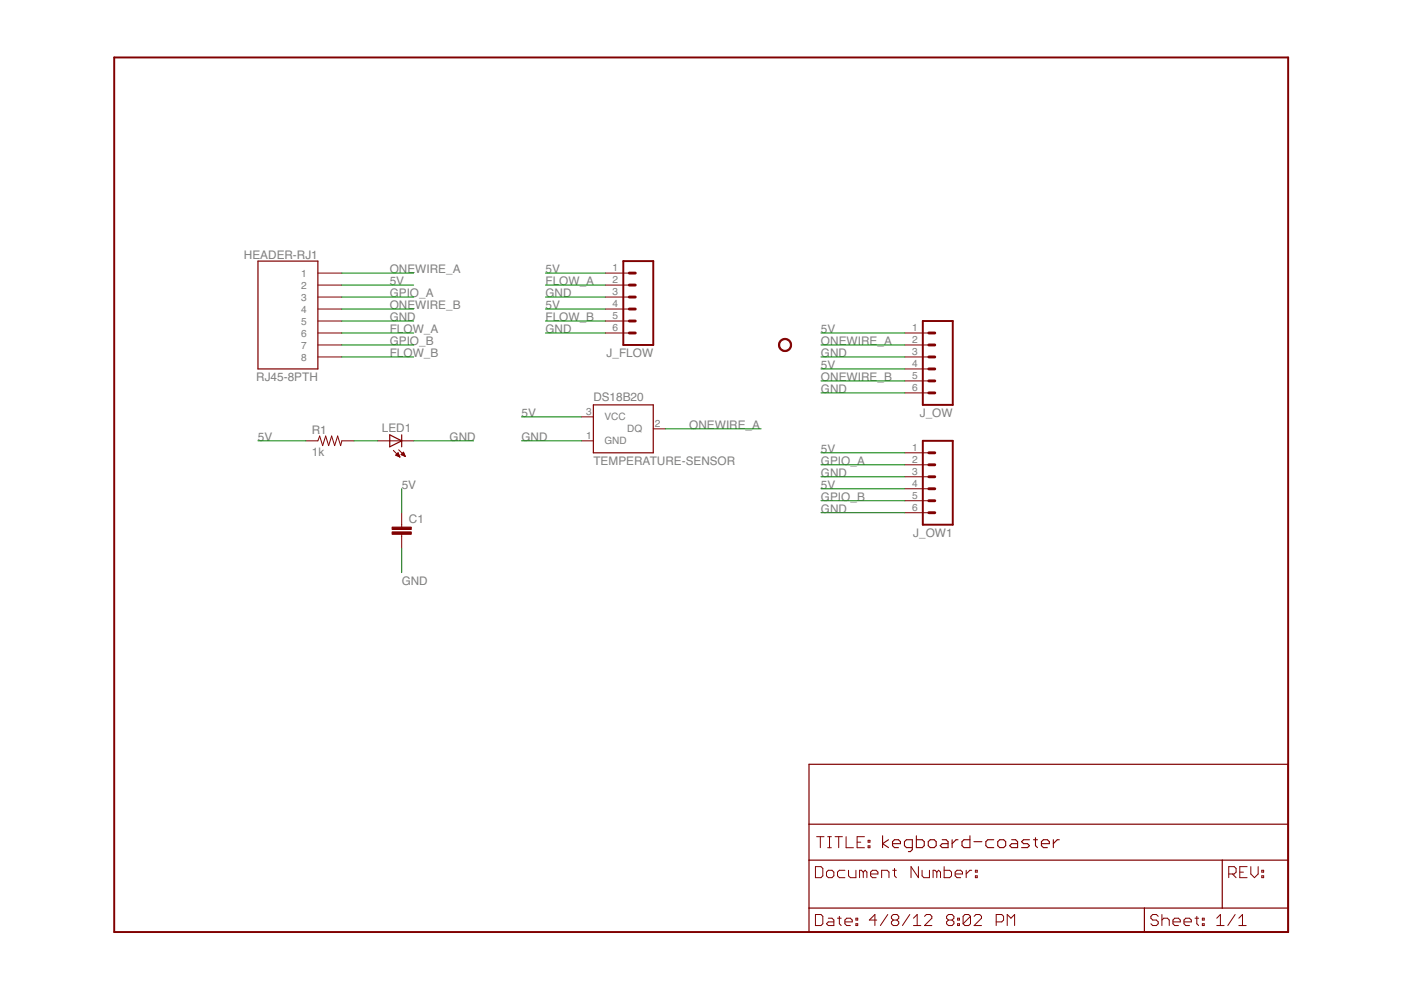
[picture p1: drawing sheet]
<svg xmlns="http://www.w3.org/2000/svg" width="594mm" height="420mm" viewBox="0 0 594 420" stroke-linecap="round" stroke-linejoin="round" font-family="sans-serif">
<g fill="#800000" stroke="#800000" stroke-width=".83">
<path d="M48.4 24.4h497.8z"/>
<path d="M546.2 24.4v370.8z"/>
<path d="M48.4 24.4v370.8z"/>
<path d="M48.4 395.2h497.8z"/>
<path d="M264.3 110.7h12.7z"/>
<path d="M277 110.7v35.6z"/>
<path d="M264.3 110.7v35.6z"/>
<path d="M264.3 146.3h12.7z"/>
<path d="M391.3 136.1h12.7z"/>
<path d="M404 136.1v35.6z"/>
<path d="M391.3 136.1v35.6z"/>
<path d="M391.3 171.7h12.7z"/>
<path d="M391.3 186.9h12.7z"/>
<path d="M404 186.9v35.6z"/>
<path d="M391.3 186.9v35.6z"/>
<path d="M391.3 222.5h12.7z"/>
</g>
<g fill="#800000" stroke="#800000" stroke-width=".51">
<path d="M343 395.2h142.3z"/>
<path d="M518.3 364.7h27.9z"/>
<path d="M343 385v10.2z"/>
<path d="M343 385h142.3z"/>
<path d="M343 364.7v20.3z"/>
<path d="M546.2 364.7v20.3z"/>
<path d="M485.3 385v10.2z"/>
<path d="M485.3 385h33z"/>
<path d="M485.3 395.2h60.9z"/>
<path d="M518.3 364.7v20.3z"/>
<path d="M343 364.7h175.3z"/>
<path d="M518.3 385h27.9z"/>
<path d="M546.2 385v10.2z"/>
<path d="M343 349.4v15.3z"/>
<path d="M343 324h203.2z"/>
<path d="M546.2 324v25.4z"/>
<path d="M343 349.4h203.2z"/>
<path d="M343 324v25.4z"/>
<path d="M546.2 349.4v15.3z"/>
<path d="M109.4 156.4h25.4z"/>
<path d="M109.4 110.7v45.7z"/>
<path d="M109.4 110.7h25.4z"/>
<path d="M134.8 110.7v45.7z"/>
<path d="M165.3 184.4l5 2.5z"/>
<path d="M165.3 189.4l5-2.5z"/>
<path d="M170.3 184.4v2.5z"/>
<path d="M170.3 186.9v2.5z"/>
<path d="M165.3 184.4v2.5z"/>
<path d="M165.3 186.9v2.5z"/>
<path d="M251.6 171.7h25.4z"/>
<path d="M277 171.7v20.3z"/>
<path d="M251.6 192h25.4z"/>
<path d="M251.6 171.7v20.3z"/>
</g>
<g fill="#800000" stroke="#800000" stroke-width=".42">
<path d="M345.8 387.7v4.7z"/>
<path d="M345.8 392.4h2.3z"/>
<path d="M348.1 392.4l.8-.8z"/>
<path d="M348.9 388.5v3.1z"/>
<path d="M348.1 387.7l.8 .8z"/>
<path d="M345.8 387.7h2.3z"/>
<path d="M351.2 389.3h1.6z"/>
<path d="M352.8 389.3l.8 .8z"/>
<path d="M353.6 390.1v2.3z"/>
<path d="M351.2 392.4h2.4z"/>
<path d="M350.5 391.6l.7 .8z"/>
<path d="M350.5 391.6l.7-.7z"/>
<path d="M351.2 390.9h2.4z"/>
<path d="M355.9 388.5v3.1z"/>
<path d="M355.9 391.6l.8 .8z"/>
<path d="M355.1 389.3h1.6z"/>
<path d="M359 392.4h1.6z"/>
<path d="M358.3 391.6l.7 .8z"/>
<path d="M358.3 390.1v1.5z"/>
<path d="M359 389.3l-.7 .8z"/>
<path d="M359 389.3h1.6z"/>
<path d="M360.6 389.3l.8 .8z"/>
<path d="M361.4 390.1v.8z"/>
<path d="M358.3 390.9h3.1z"/>
<path d="M362.9 389.3h.8z"/>
<path d="M363.7 389.3v.8z"/>
<path d="M362.9 390.1h.8z"/>
<path d="M362.9 389.3v.8z"/>
<path d="M362.9 391.6h.8z"/>
<path d="M363.7 391.6v.8z"/>
<path d="M362.9 392.4h.8z"/>
<path d="M362.9 391.6v.8z"/>
<path d="M371 387.7v4.7z"/>
<path d="M371 387.7l-2.4 2.4z"/>
<path d="M368.6 390.1h3.2z"/>
<path d="M376.4 387.7l-3.1 4.7z"/>
<path d="M378 388.5l.8-.8z"/>
<path d="M378.8 387.7h1.5z"/>
<path d="M380.3 387.7l.8 .8z"/>
<path d="M381.1 388.5v.8z"/>
<path d="M381.1 389.3l-.8 .8z"/>
<path d="M380.3 390.1l.8 .8z"/>
<path d="M381.1 390.9v.7z"/>
<path d="M381.1 391.6l-.8 .8z"/>
<path d="M378.8 392.4h1.5z"/>
<path d="M378 391.6l.8 .8z"/>
<path d="M378 390.9v.7z"/>
<path d="M378 390.9l.8-.8z"/>
<path d="M378 389.3l.8 .8z"/>
<path d="M378 388.5v.8z"/>
<path d="M378.8 390.1h1.5z"/>
<path d="M385.8 387.7l-3.1 4.7z"/>
<path d="M387.3 389.3l1.6-1.6z"/>
<path d="M388.9 387.7v4.7z"/>
<path d="M387.3 392.4h3.2z"/>
<path d="M392 392.4h3.1z"/>
<path d="M392 392.4l3.1-3.1z"/>
<path d="M395.1 388.5v.8z"/>
<path d="M394.4 387.7l.7 .8z"/>
<path d="M392.8 387.7h1.6z"/>
<path d="M392 388.5l.8-.8z"/>
<path d="M401.4 388.5l.8-.8z"/>
<path d="M402.2 387.7h1.5z"/>
<path d="M403.7 387.7l.8 .8z"/>
<path d="M404.5 388.5v.8z"/>
<path d="M403.7 390.1l.8-.8z"/>
<path d="M403.7 390.1l.8 .8z"/>
<path d="M404.5 390.9v.7z"/>
<path d="M403.7 392.4l.8-.8z"/>
<path d="M402.2 392.4h1.5z"/>
<path d="M401.4 391.6l.8 .8z"/>
<path d="M401.4 390.9v.7z"/>
<path d="M401.4 390.9l.8-.8z"/>
<path d="M401.4 389.3l.8 .8z"/>
<path d="M401.4 388.5v.8z"/>
<path d="M402.2 390.1h1.5z"/>
<path d="M406.1 389.3h.7z"/>
<path d="M406.8 389.3v.8z"/>
<path d="M406.1 390.1h.7z"/>
<path d="M406.1 389.3v.8z"/>
<path d="M406.1 391.6h.7z"/>
<path d="M406.8 391.6v.8z"/>
<path d="M406.1 392.4h.7z"/>
<path d="M406.1 391.6v.8z"/>
<path d="M408.4 388.5v3.1z"/>
<path d="M408.4 388.5l.8-.8z"/>
<path d="M409.2 387.7h1.5z"/>
<path d="M410.7 387.7l.8 .8z"/>
<path d="M411.5 388.5v3.1z"/>
<path d="M410.7 392.4l.8-.8z"/>
<path d="M409.2 392.4h1.5z"/>
<path d="M408.4 391.6l.8 .8z"/>
<path d="M408.4 391.6l3.1-3.1z"/>
<path d="M413.1 392.4h3.1z"/>
<path d="M413.1 392.4l3.1-3.1z"/>
<path d="M416.2 388.5v.8z"/>
<path d="M415.4 387.7l.8 .8z"/>
<path d="M413.9 387.7h1.5z"/>
<path d="M413.9 387.7l-.8 .8z"/>
<path d="M422.4 387.7v4.7z"/>
<path d="M422.4 387.7h2.4z"/>
<path d="M424.8 387.7l.8 .8z"/>
<path d="M425.6 388.5v1.6z"/>
<path d="M425.6 390.1l-.8 .8z"/>
<path d="M422.4 390.9h2.4z"/>
<path d="M427.1 387.7v4.7z"/>
<path d="M427.1 387.7l1.6 1.6z"/>
<path d="M428.7 389.3l1.5-1.6z"/>
<path d="M430.2 387.7v4.7z"/>
<path d="M490.3 387.7l.8 .8z"/>
<path d="M488.8 387.7h1.5z"/>
<path d="M488.8 387.7l-.8 .8z"/>
<path d="M488 388.5v.8z"/>
<path d="M488 389.3l.8 .8z"/>
<path d="M488.8 390.1h1.5z"/>
<path d="M490.3 390.1l.8 .8z"/>
<path d="M491.1 390.9v.7z"/>
<path d="M490.3 392.4l.8-.8z"/>
<path d="M488.8 392.4h1.5z"/>
<path d="M488 391.6l.8 .8z"/>
<path d="M492.7 387.7v4.7z"/>
<path d="M492.7 390.1l.8-.8z"/>
<path d="M493.5 389.3h1.5z"/>
<path d="M495 389.3l.8 .8z"/>
<path d="M495.8 390.1v2.3z"/>
<path d="M498.1 392.4h1.6z"/>
<path d="M497.4 391.6l.7 .8z"/>
<path d="M497.4 390.1v1.5z"/>
<path d="M498.1 389.3l-.7 .8z"/>
<path d="M498.1 389.3h1.6z"/>
<path d="M499.7 389.3l.8 .8z"/>
<path d="M500.5 390.1v.8z"/>
<path d="M497.4 390.9h3.1z"/>
<path d="M502.8 392.4h1.6z"/>
<path d="M502.1 391.6l.7 .8z"/>
<path d="M502.1 390.1v1.5z"/>
<path d="M502.8 389.3l-.7 .8z"/>
<path d="M502.8 389.3h1.6z"/>
<path d="M504.4 389.3l.8 .8z"/>
<path d="M505.2 390.1v.8z"/>
<path d="M502.1 390.9h3.1z"/>
<path d="M507.5 388.5v3.1z"/>
<path d="M507.5 391.6l.8 .8z"/>
<path d="M506.7 389.3h1.6z"/>
<path d="M509.8 389.3h.8z"/>
<path d="M510.6 389.3v.8z"/>
<path d="M509.8 390.1h.8z"/>
<path d="M509.8 389.3v.8z"/>
<path d="M509.8 391.6h.8z"/>
<path d="M510.6 391.6v.8z"/>
<path d="M509.8 392.4h.8z"/>
<path d="M509.8 391.6v.8z"/>
<path d="M517.5 387.7l-1.5 1.6z"/>
<path d="M517.5 387.7v4.7z"/>
<path d="M516 392.4h3.1z"/>
<path d="M523.7 387.7l-3.1 4.7z"/>
<path d="M526.9 387.7l-1.6 1.6z"/>
<path d="M526.9 387.7v4.7z"/>
<path d="M525.3 392.4h3.1z"/>
<path d="M521 367.4v4.7z"/>
<path d="M521 367.4h2.4z"/>
<path d="M523.4 367.4l.8 .8z"/>
<path d="M524.2 368.2v1.6z"/>
<path d="M524.2 369.8l-.8 .7z"/>
<path d="M521 370.5h2.4z"/>
<path d="M522.6 370.5l1.6 1.6z"/>
<path d="M525.7 367.4h3.1z"/>
<path d="M525.7 367.4v4.7z"/>
<path d="M525.7 372.1h3.1z"/>
<path d="M525.7 369.8h1.6z"/>
<path d="M530.4 367.4v3.1z"/>
<path d="M530.4 370.5l1.5 1.6z"/>
<path d="M533.5 370.5l-1.6 1.6z"/>
<path d="M533.5 367.4v3.1z"/>
<path d="M535.1 369h.7z"/>
<path d="M535.8 369v.8z"/>
<path d="M535.1 369.8h.7z"/>
<path d="M535.1 369v.8z"/>
<path d="M535.1 371.3h.7z"/>
<path d="M535.8 371.3v.8z"/>
<path d="M535.1 372.1h.7z"/>
<path d="M535.1 371.3v.8z"/>
<path d="M347.9 354.7v4.7z"/>
<path d="M346.3 354.7h3.1z"/>
<path d="M351 359.4h1.5z"/>
<path d="M351.7 354.7v4.7z"/>
<path d="M351 354.7h1.5z"/>
<path d="M355.6 354.7v4.7z"/>
<path d="M354.1 354.7h3.1z"/>
<path d="M358.8 354.7v4.7z"/>
<path d="M358.8 359.4h3.1z"/>
<path d="M363.5 354.7h3.1z"/>
<path d="M363.5 354.7v4.7z"/>
<path d="M363.5 359.4h3.1z"/>
<path d="M363.5 357.1h1.5z"/>
<path d="M368.1 356.3h.8z"/>
<path d="M368.9 356.3v.8z"/>
<path d="M368.1 357.1h.8z"/>
<path d="M368.1 356.3v.8z"/>
<path d="M368.1 358.6h.8z"/>
<path d="M368.9 358.6v.8z"/>
<path d="M368.1 359.4h.8z"/>
<path d="M368.1 358.6v.8z"/>
<path d="M345.8 367.4v4.7z"/>
<path d="M345.8 372.1h2.3z"/>
<path d="M348.1 372.1l.8-.8z"/>
<path d="M348.9 368.2v3.1z"/>
<path d="M348.1 367.4l.8 .8z"/>
<path d="M345.8 367.4h2.3z"/>
<path d="M351.2 372.1h1.6z"/>
<path d="M353.6 371.3l-.8 .8z"/>
<path d="M353.6 369.8v1.5z"/>
<path d="M352.8 369l.8 .8z"/>
<path d="M351.2 369h1.6z"/>
<path d="M351.2 369l-.7 .8z"/>
<path d="M350.5 369.8v1.5z"/>
<path d="M350.5 371.3l.7 .8z"/>
<path d="M355.9 369h2.4z"/>
<path d="M355.1 369.8l.8-.8z"/>
<path d="M355.1 369.8v1.5z"/>
<path d="M355.1 371.3l.8 .8z"/>
<path d="M355.9 372.1h2.4z"/>
<path d="M359.8 369v2.3z"/>
<path d="M359.8 371.3l.8 .8z"/>
<path d="M360.6 372.1h2.3z"/>
<path d="M362.9 369v3.1z"/>
<path d="M364.5 369v3.1z"/>
<path d="M364.5 369h.8z"/>
<path d="M365.3 369l.8 .8z"/>
<path d="M366.1 369.8v2.3z"/>
<path d="M366.1 369.8l.7-.8z"/>
<path d="M366.8 369l.8 .8z"/>
<path d="M367.6 369.8v2.3z"/>
<path d="M370 372.1h1.5z"/>
<path d="M369.2 371.3l.8 .8z"/>
<path d="M369.2 369.8v1.5z"/>
<path d="M369.2 369.8l.8-.8z"/>
<path d="M370 369h1.5z"/>
<path d="M371.5 369l.8 .8z"/>
<path d="M372.3 369.8v.7z"/>
<path d="M369.2 370.5h3.1z"/>
<path d="M373.8 369v3.1z"/>
<path d="M373.8 369h2.4z"/>
<path d="M376.2 369l.8 .8z"/>
<path d="M377 369.8v2.3z"/>
<path d="M379.3 368.2v3.1z"/>
<path d="M379.3 371.3l.8 .8z"/>
<path d="M378.5 369h1.6z"/>
<path d="M386.3 367.4v4.7z"/>
<path d="M386.3 367.4l3.1 4.7z"/>
<path d="M389.4 367.4v4.7z"/>
<path d="M391 369v2.3z"/>
<path d="M391 371.3l.8 .8z"/>
<path d="M391.8 372.1h2.3z"/>
<path d="M394.1 369v3.1z"/>
<path d="M395.7 369v3.1z"/>
<path d="M395.7 369h.8z"/>
<path d="M396.5 369l.7 .8z"/>
<path d="M397.2 369.8v2.3z"/>
<path d="M397.2 369.8l.8-.8z"/>
<path d="M398 369l.8 .8z"/>
<path d="M398.8 369.8v2.3z"/>
<path d="M400.3 367.4v4.7z"/>
<path d="M400.3 372.1h2.4z"/>
<path d="M402.7 372.1l.8-.8z"/>
<path d="M403.5 369.8v1.5z"/>
<path d="M402.7 369l.8 .8z"/>
<path d="M400.3 369h2.4z"/>
<path d="M405.8 372.1h1.6z"/>
<path d="M405 371.3l.8 .8z"/>
<path d="M405 369.8v1.5z"/>
<path d="M405 369.8l.8-.8z"/>
<path d="M405.8 369h1.6z"/>
<path d="M407.4 369l.7 .8z"/>
<path d="M408.1 369.8v.7z"/>
<path d="M405 370.5h3.1z"/>
<path d="M409.7 369v3.1z"/>
<path d="M409.7 370.5l1.6-1.5z"/>
<path d="M411.3 369h.8z"/>
<path d="M413.6 369h.8z"/>
<path d="M414.4 369v.8z"/>
<path d="M413.6 369.8h.8z"/>
<path d="M413.6 369v.8z"/>
<path d="M413.6 371.3h.8z"/>
<path d="M414.4 371.3v.8z"/>
<path d="M413.6 372.1h.8z"/>
<path d="M413.6 371.3v.8z"/>
<path d="M134.8 115.8h10.1z"/>
<path d="M134.8 120.9h10.1z"/>
<path d="M134.8 125.9h10.1z"/>
<path d="M134.8 131h10.1z"/>
<path d="M134.8 151.3h10.1z"/>
<path d="M134.8 146.3h10.1z"/>
<path d="M134.8 141.2h10.1z"/>
<path d="M134.8 136.1h10.1z"/>
<path d="M170.3 186.9h5.1z"/>
<path d="M160.2 186.9h5.1z"/>
<path d="M165.3 186.9h5z"/>
<path d="M166.8 191l2.8 2.8z"/>
<path d="M169.1 190.7l2.8 2.8z"/>
<path d="M167.8 193l1.8 .8z"/>
<path d="M167.8 193l1-1z"/>
<path d="M168.8 192l.8 1.8z"/>
<path d="M168.8 193.4h.6z"/>
<path d="M168.2 193.2h1.1z"/>
<path d="M167.9 192.9h1.3z"/>
<path d="M168.2 192.6h.9z"/>
<path d="M168.4 192.3h.6z"/>
<path d="M170.1 192.7l1.8 .8z"/>
<path d="M171.1 191.7l-1 1z"/>
<path d="M171.1 191.7l.8 1.8z"/>
<path d="M171.1 193.2h.6z"/>
<path d="M170.4 192.9h1.2z"/>
<path d="M170.2 192.6h1.3z"/>
<path d="M170.5 192.3h.9z"/>
<path d="M170.8 192.1h.4z"/>
<path d="M144.9 186.9h5.1z"/>
<path d="M129.7 186.9h5.1z"/>
<path d="M135.6 184.9l-.8 2z"/>
<path d="M135.6 184.9l1.2 4z"/>
<path d="M138.1 184.9l-1.3 4z"/>
<path d="M138.1 184.9l1.3 4z"/>
<path d="M140.6 184.9l-1.2 4z"/>
<path d="M140.6 184.9l1.3 4z"/>
<path d="M143.2 184.9l-1.3 4z"/>
<path d="M143.2 184.9l1.2 4z"/>
<path d="M144.9 186.9l-.5 2z"/>
<path d="M256.7 115.8h10.1z"/>
<path d="M256.7 120.9h10.1z"/>
<path d="M256.7 125.9h10.1z"/>
<path d="M256.7 131h10.1z"/>
<path d="M256.7 136.1h10.1z"/>
<path d="M256.7 141.2h10.1z"/>
<path d="M383.7 141.2h10.1z"/>
<path d="M383.7 146.3h10.1z"/>
<path d="M383.7 151.3h10.1z"/>
<path d="M383.7 156.4h10.1z"/>
<path d="M383.7 161.5h10.1z"/>
<path d="M383.7 166.6h10.1z"/>
<path d="M383.7 192h10.1z"/>
<path d="M383.7 197.1h10.1z"/>
<path d="M383.7 202.1h10.1z"/>
<path d="M383.7 207.2h10.1z"/>
<path d="M383.7 212.3h10.1z"/>
<path d="M383.7 217.4h10.1z"/>
<path d="M170.3 217.4v5.1z"/>
<path d="M170.3 227.5v5.1z"/>
<path d="M170.3 222.5v1z"/>
<path d="M170.3 226.5v1z"/>
<path d="M246.5 176.7h5.1z"/>
<path d="M246.5 186.9h5.1z"/>
<path d="M277 181.8h5.1z"/>
<path d="M330.8 144.4a2.79 2.79 0 0 1 4.4 .3 2.79 2.79 0 0 1-1.5 4.2 2.79 2.79 0 0 1-3.6-2.6h.5a2.28 2.28 0 0 1 3.3-2.1 2.28 2.28 0 0 1 .4 3.8 2.28 2.28 0 0 1-3.7-1.3v-.4h-.5z" fill-rule="evenodd"/>
</g>
<g fill="#800000" stroke="#800000" stroke-width=".47">
<path d="M374.2 354.4v5z"/>
<path d="M374.2 357.7l2.6 1.7z"/>
<path d="M374.2 357.7l2.6-1.7z"/>
<path d="M379.3 359.4h1.7z"/>
<path d="M378.5 358.5l.8 .9z"/>
<path d="M378.5 356.8v1.7z"/>
<path d="M378.5 356.8l.8-.8z"/>
<path d="M379.3 356h1.7z"/>
<path d="M381 356l.8 .8z"/>
<path d="M381.8 356.8v.9z"/>
<path d="M378.5 357.7h3.3z"/>
<path d="M385.2 361.1h.8z"/>
<path d="M386.9 360.2l-.9 .9z"/>
<path d="M386.9 356v4.2z"/>
<path d="M384.4 356h2.5z"/>
<path d="M383.5 356.8l.9-.8z"/>
<path d="M383.5 356.8v1.7z"/>
<path d="M383.5 358.5l.9 .9z"/>
<path d="M384.4 359.4h2.5z"/>
<path d="M388.6 354.4v5z"/>
<path d="M388.6 359.4h2.5z"/>
<path d="M391.1 359.4l.8-.9z"/>
<path d="M391.9 356.8v1.7z"/>
<path d="M391.1 356l.8 .8z"/>
<path d="M388.6 356h2.5z"/>
<path d="M394.5 359.4h1.6z"/>
<path d="M396.1 359.4l.9-.9z"/>
<path d="M397 356.8v1.7z"/>
<path d="M396.1 356l.9 .8z"/>
<path d="M394.5 356h1.6z"/>
<path d="M393.6 356.8l.9-.8z"/>
<path d="M393.6 356.8v1.7z"/>
<path d="M393.6 358.5l.9 .9z"/>
<path d="M399.5 356h1.7z"/>
<path d="M401.2 356l.8 .8z"/>
<path d="M402 356.8v2.6z"/>
<path d="M399.5 359.4h2.5z"/>
<path d="M398.7 358.5l.8 .9z"/>
<path d="M398.7 358.5l.8-.8z"/>
<path d="M399.5 357.7h2.5z"/>
<path d="M403.7 356v3.4z"/>
<path d="M403.7 357.7l1.7-1.7z"/>
<path d="M405.4 356h.8z"/>
<path d="M411.3 354.4v5z"/>
<path d="M408.8 359.4h2.5z"/>
<path d="M407.9 358.5l.9 .9z"/>
<path d="M407.9 356.8v1.7z"/>
<path d="M407.9 356.8l.9-.8z"/>
<path d="M408.8 356h2.5z"/>
<path d="M413 356.8h3.3z"/>
<path d="M418.9 356h2.5z"/>
<path d="M418.9 356l-.9 .8z"/>
<path d="M418 356.8v1.7z"/>
<path d="M418 358.5l.9 .9z"/>
<path d="M418.9 359.4h2.5z"/>
<path d="M423.9 359.4h1.7z"/>
<path d="M425.6 359.4l.8-.9z"/>
<path d="M426.4 356.8v1.7z"/>
<path d="M425.6 356l.8 .8z"/>
<path d="M423.9 356h1.7z"/>
<path d="M423.1 356.8l.8-.8z"/>
<path d="M423.1 356.8v1.7z"/>
<path d="M423.1 358.5l.8 .9z"/>
<path d="M429 356h1.7z"/>
<path d="M430.7 356l.8 .8z"/>
<path d="M431.5 356.8v2.6z"/>
<path d="M429 359.4h2.5z"/>
<path d="M428.1 358.5l.9 .9z"/>
<path d="M428.1 358.5l.9-.8z"/>
<path d="M429 357.7h2.5z"/>
<path d="M433.2 359.4h2.5z"/>
<path d="M435.7 359.4l.8-.9z"/>
<path d="M435.7 357.7l.8 .8z"/>
<path d="M434 357.7h1.7z"/>
<path d="M433.2 356.8l.8 .9z"/>
<path d="M433.2 356.8l.8-.8z"/>
<path d="M434 356h2.5z"/>
<path d="M439.1 355.2v3.3z"/>
<path d="M439.1 358.5l.8 .9z"/>
<path d="M438.2 356h1.7z"/>
<path d="M442.4 359.4h1.7z"/>
<path d="M441.6 358.5l.8 .9z"/>
<path d="M441.6 356.8v1.7z"/>
<path d="M441.6 356.8l.8-.8z"/>
<path d="M442.4 356h1.7z"/>
<path d="M444.1 356l.9 .8z"/>
<path d="M445 356.8v.9z"/>
<path d="M441.6 357.7h3.4z"/>
<path d="M446.7 356v3.4z"/>
<path d="M446.7 357.7l1.6-1.7z"/>
<path d="M448.3 356h.9z"/>
</g>
<g fill="#800000" stroke="#800000" stroke-width="1.2">
<path d="M266.8 125.9h2.6z"/>
<path d="M266.8 120.9h2.6z"/>
<path d="M266.8 115.8h2.6z"/>
<path d="M266.8 136.1h2.6z"/>
<path d="M266.8 131h2.6z"/>
<path d="M266.8 141.2h2.6z"/>
<path d="M393.8 151.3h2.6z"/>
<path d="M393.8 146.3h2.6z"/>
<path d="M393.8 141.2h2.6z"/>
<path d="M393.8 161.5h2.6z"/>
<path d="M393.8 156.4h2.6z"/>
<path d="M393.8 166.6h2.6z"/>
<path d="M393.8 202.1h2.6z"/>
<path d="M393.8 197.1h2.6z"/>
<path d="M393.8 192h2.6z"/>
<path d="M393.8 212.3h2.6z"/>
<path d="M393.8 207.2h2.6z"/>
<path d="M393.8 217.4h2.6z"/>
</g>
<g fill="#800000" stroke="#800000" stroke-width=".42">
<path d="M166.3 225.5h8.1v1h-8.1z"/>
<path d="M166.3 223.5h8.1v1h-8.1z"/>
</g>
<g fill="#008000" stroke="#008000" stroke-width=".42">
<path d="M144.9 115.8h30.5z"/>
<path d="M282.1 181.8h40.6z"/>
<path d="M348.1 146.3h35.6z"/>
<path d="M144.9 151.3h30.5z"/>
<path d="M231.3 136.1h25.4z"/>
<path d="M221.1 176.7h25.4z"/>
<path d="M109.4 186.9h20.3z"/>
<path d="M144.9 120.9h30.5z"/>
<path d="M231.3 115.8h25.4z"/>
<path d="M231.3 131h25.4z"/>
<path d="M348.1 141.2h35.6z"/>
<path d="M348.1 156.4h35.6z"/>
<path d="M348.1 192h35.6z"/>
<path d="M348.1 207.2h35.6z"/>
<path d="M170.3 207.2v10.2z"/>
<path d="M221.1 186.9h25.4z"/>
<path d="M175.4 186.9h25.4z"/>
<path d="M144.9 136.1h30.5z"/>
<path d="M231.3 125.9h25.4z"/>
<path d="M231.3 141.2h25.4z"/>
<path d="M348.1 151.3h35.6z"/>
<path d="M348.1 166.6h35.6z"/>
<path d="M348.1 202.1h35.6z"/>
<path d="M348.1 217.4h35.6z"/>
<path d="M170.3 232.6v10.2z"/>
<path d="M144.9 131h30.5z"/>
<path d="M348.1 161.5h35.6z"/>
<path d="M150 186.9h10.2z"/>
<path d="M144.9 125.9h30.5z"/>
<path d="M348.1 197.1h35.6z"/>
<path d="M144.9 141.2h30.5z"/>
<path d="M231.3 120.9h25.4z"/>
<path d="M144.9 146.3h30.5z"/>
<path d="M348.1 212.3h35.6z"/>
</g>
<g font-size="5" fill="#808080">
<text x="103.4" y="109.7">HEADER-RJ1</text>
<text x="165.3" y="115.8">ONEWIRE_A</text>
<text x="231.3" y="115.8">5V</text>
<text x="165.3" y="120.9">5V</text>
<text x="165.3" y="125.9">GPIO_A</text>
<text x="231.3" y="125.9">GND</text>
<text x="231.3" y="120.9">FLOW_A</text>
<text x="165.3" y="131">ONEWIRE_B</text>
<text x="231.3" y="131">5V</text>
<text x="165.3" y="136.1">GND</text>
<text x="231.3" y="136.1">FLOW_B</text>
<text x="165.3" y="141.2">FLOW_A</text>
<text x="231.3" y="141.2">GND</text>
<text x="348.1" y="141.2">5V</text>
<text x="165.3" y="146.3">GPIO_B</text>
<text x="348.1" y="146.3">ONEWIRE_A</text>
<text x="165.3" y="151.3">FLOW_B</text>
<text x="257.2" y="151.3">J_FLOW</text>
<text x="348.1" y="151.3">GND</text>
<text x="108.7" y="161.5">RJ45-8PTH</text>
<text x="348.1" y="156.4">5V</text>
<text x="348.1" y="161.5">ONEWIRE_B</text>
<text x="348.1" y="166.6">GND</text>
<text x="251.6" y="170.1">DS18B20</text>
<text x="221.1" y="176.7">5V</text>
<text x="390" y="176.7">J_OW</text>
<text x="132.2" y="183.9">R1</text>
<text x="161.9" y="183.3">LED1</text>
<text x="292.2" y="181.8">ONEWIRE_A</text>
<text x="109.4" y="186.9">5V</text>
<text x="190.7" y="186.9">GND</text>
<text x="221.1" y="186.9">GND</text>
<text x="348.1" y="192">5V</text>
<text x="132.2" y="193.5">1k</text>
<text x="251.6" y="197.1">TEMPERATURE-SENSOR</text>
<text x="348.1" y="197.1">GPIO_A</text>
<text x="348.1" y="202.1">GND</text>
<text x="170.3" y="207.2">5V</text>
<text x="348.1" y="207.2">5V</text>
<text x="348.1" y="212.3">GPIO_B</text>
<text x="173.4" y="221.7">C1</text>
<text x="348.1" y="217.4">GND</text>
<text x="387.2" y="227.5">J_OW1</text>
<text x="170.3" y="247.9">GND</text>
</g>
<g font-size="4.3" fill="#808080">
<text x="127.7" y="117.3">1</text>
<text x="259.8" y="115.1">1</text>
<text x="127.7" y="122.4">2</text>
<text x="259.8" y="120.2">2</text>
<text x="259.8" y="125.2">3</text>
<text x="127.7" y="127.5">3</text>
<text x="259.8" y="130.3">4</text>
<text x="127.7" y="132.6">4</text>
<text x="127.7" y="137.6">5</text>
<text x="259.8" y="135.4">5</text>
<text x="127.7" y="142.7">6</text>
<text x="259.8" y="140.5">6</text>
<text x="386.8" y="140.5">1</text>
<text x="127.7" y="147.8">7</text>
<text x="386.8" y="145.6">2</text>
<text x="127.7" y="152.9">8</text>
<text x="386.8" y="150.6">3</text>
<text x="386.8" y="155.7">4</text>
<text x="386.8" y="160.8">5</text>
<text x="386.8" y="165.9">6</text>
<text x="248.5" y="176">3</text>
<text x="256.3" y="178.3">VCC</text>
<text x="265.9" y="183.3">DQ</text>
<text x="277.7" y="181.1">2</text>
<text x="248.5" y="186.2">1</text>
<text x="256.3" y="188.4">GND</text>
<text x="386.8" y="191.3">1</text>
<text x="386.8" y="196.3">2</text>
<text x="386.8" y="201.4">3</text>
<text x="386.8" y="206.5">4</text>
<text x="386.8" y="211.6">5</text>
<text x="386.8" y="216.7">6</text>
</g>
</svg>
